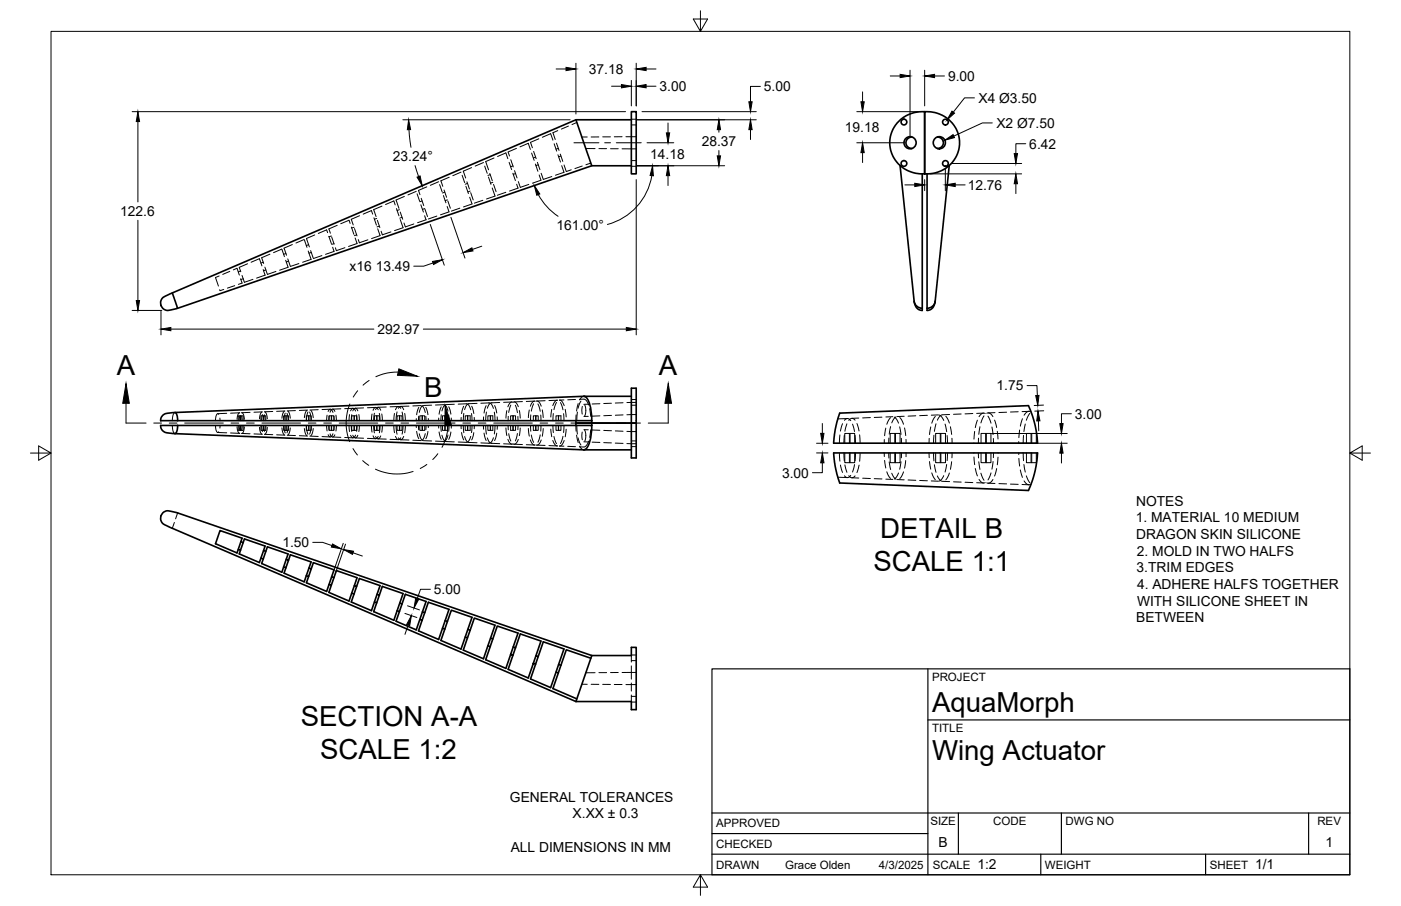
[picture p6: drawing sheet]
<svg xmlns="http://www.w3.org/2000/svg" width="432mm" height="279mm" viewBox="0 0 432 279" stroke-linecap="round" stroke-linejoin="round" font-family="sans-serif">
<!-- layer: Visible -->
<g fill="none" stroke="#000" stroke-width=".51">
<path d="M177.5 36.9l-124.4 53.4M194.6 34.4h1.5v19.2h-1.5zM194.6 36.9h-17.1l4.9 14.2h12.2M276.5 37.9a10.5 10.5 0 0 1 8.5-3.5v19.2a9.6 9.6 0 0 1-9.6-5 9.6 9.6 0 0 1 1.1-10.7zM285 34.4a9.6 9.6 0 0 1 10.1 6.3 9.6 9.6 0 0 1-3.8 11.3l-3.2 1.3-3.1 .3zM182.4 51.1l-127.7 44M277.4 51.1l4.4 41.8a2.46 2.46 0 0 0 2.5 2.2M281.1 42.2a1.78 1.78 0 0 0-1.9 1.8 1.78 1.78 0 0 0 1.9 1.8M284.2 53.6v41.5M285.7 53.6v41.5M288.9 42.2a1.78 1.78 0 0 1 1.9 1.8 1.78 1.78 0 0 1-1.9 1.8M292.6 51.1l-4.4 41.8a2.46 2.46 0 0 1-2.5 2.2"/>
<path d="M50.1 91.9l3-1.6 1.6 4.8-1.8 .4a2.35 2.35 0 0 1-2.5-.2 2.35 2.35 0 0 1-.8-2.4zM281.7 92.9a2.94 2.94 0 0 0 2.5 2.8v-.6M288.2 92.9a2.94 2.94 0 0 1-2.5 2.8v-.6M194.6 119.7h1.5v10.8h-1.5zM53.9 127.2l-.7 .1a3.4 3.4 0 0 0-3.4 1.2l-.3 1.2h132.9M53.9 127.2l.6 .7 .3 1.8M54.8 131.2l-.3 1.8-.6 .7M177.5 131.2v-.7h4.9v.7M177.5 129.7v.8h4.9v-.8M179.9 122.2l-126 5M179.9 122.2h.2a3.3 3.3 0 0 1 1.8 2.9l.5 4.6M179.9 138.7h14.7"/>
<path d="M179.9 122.2h14.7M182.4 131.2h-132.7a1.92 1.92 0 0 0 2.1 2.3l128.1 5.2M182.4 130.5h12.2M182.4 131.2a11.1 11.1 0 0 1-1.8 7.2l-.7 .3M194.6 130.5h1.5v10.7h-1.5zM256.9 139.7h62.9a31.4 31.4 0 0 1-2.8 11.6l-58.2-2.4-1.4-5.1zM258.8 127.4l58.2-2.3 .8 1.9a31 31 0 0 1 2 9.7h-62.9l.5-4.2zM67.8 163.6l6.8 2.4-1.6 4.5-6.6-2.8zM74.2 167.1l.8 .2-.9 2.4-.7-.3M75 167.3l.3-1.1 6.4 2.2-1.8 5.1-6.2-2.7 .4-1.1M81.2 169.8l.7 .2-.8 2.4-.7-.3M81.9 170l.5-1.4 6.4 2.2-1.9 5.7-6.3-2.7 .5-1.4"/>
<path d="M88.2 172.5l.7 .2-.8 2.4-.7-.3M88.9 172.7l.6-1.6 6.4 2.2-2.1 6.1-6.3-2.6 .6-1.7M95.2 175.2l.7 .2-.8 2.4-.7-.3M95.9 175.4l.7-1.9 6.4 2.2-2.3 6.7-6.3-2.7 .7-1.9M102.2 177.9l.7 .2-.8 2.4-.7-.2M102.9 178.1l.8-2.1 6.3 2.2-2.4 7.2-6.2-2.7 .7-2.2M109.2 180.6l.7 .2-.8 2.4-.7-.3M109.9 180.8l.9-2.4 6.3 2.2-2.6 7.7-6.2-2.6 .8-2.5M116.2 183.3l.7 .2-.8 2.4-.7-.2M116.9 183.5l.9-2.7 6.4 2.2-2.8 8.3-6.2-2.7 .9-2.7M123.2 186l.7 .2-.8 2.4-.7-.2M123.9 186.2l1-2.9 6.4 2.2-3 8.7-6.2-2.6 1-3"/>
<path d="M130.2 188.7l.7 .2-.8 2.4-.7-.2M130.9 188.9l1.1-3.2 6.4 2.2-3.2 9.3-6.2-2.7 1.1-3.2M136.4 193.8l.7 .2M137.2 191.4l.7 .2M139.1 188.2l6.4 2.2-3.4 9.8-6.2-2.7zM143.4 196.5l.7 .2M144.2 194.1l.7 .3M146.2 190.6l6.4 2.2-3.6 10.4-6.2-2.7zM150.4 199.2l.7 .2M151.2 196.8l.7 .2M158.2 199.5l1.5-4.3-6.4-2.1-3.6 10.4 6.2 2.6 1.5-4.2 .7 .2 .8-2.4-.7-.2-.8 2.4M158.9 199.7l1.5-4.2 6.3 2.2-1.5 4.5"/>
<path d="M158.1 202.1l-1.5 4.3 6.2 2.7 1.6-4.5 .7 .2 .8-2.3-.7-.3-.8 2.4M165.1 204.8l-1.6 4.6 6.2 2.6 1.7-4.7M165.9 202.5l1.5-4.6 6.4 2.2-1.6 4.8M172.9 205.1l-.7-.2-.8 2.4 .7 .2M182.1 203l-7.6-2.6-1.6 4.7-2.5 7.2 7.4 3.2M182.4 202.2h12.2v-2.6h1.5v19.2h-1.5v-2.5h-17.1M182.4 202.2l-127.7-44-1.8-.5a2.35 2.35 0 0 0-2.5 .3 2.35 2.35 0 0 0-.8 2.4l.1 .3a2.47 2.47 0 0 0 1.7 1.4l126.1 54.2M182.4 202.2l-4.9 14.1"/>
<circle cx="278.6" cy="37.6" r=".88"/>
<circle cx="291.4" cy="37.6" r=".88"/>
<circle cx="278.6" cy="50.4" r=".88"/>
<circle cx="280.5" cy="44" r="1.87"/>
<circle cx="289.5" cy="44" r="1.87"/>
<circle cx="291.4" cy="50.4" r=".88"/>
</g>
<!-- layer: Hidden -->
<g fill="none" stroke="#000" stroke-width=".31">
<path d="M175.2 38.9l-2.2 .9M177.8 37.8l-1.5 .6M194.6 38.5h1.5M194.6 36.8h1.5M128.3 59l-2.6 1.1M128.5 59.8l.8 2.2M131.6 57.6l-2.6 1.1 .4 1.3M135.2 56l-2.6 1.2M135.5 56.9l.8 2.3M136.9 58.6l.7 2.2M137.1 59.3l-.7 .2M138.5 54.7l-2.6 1.1 .6 1.7"/>
<path d="M142.1 53.1l-2.5 1.1M142.4 54.1l.8 2.2M143.6 57.4l.8 2.3M143.9 56l.8 2.3M144.1 56.6l-.7 .2M144.9 58.9l-.7 .3M145.1 59.4l.7 2.3M145.4 51.7l-2.6 1.1 .7 2.1M149 50.1l-2.5 1.1M149.4 51.2l.8 2.3M150.5 54.6l.8 2.3M151 53.5l.7 2.2"/>
<path d="M151.1 53.9l-.7 .2M151.7 58l.9 2.5-2.7 .9M151.9 56.2l-.7 .3M152.1 56.9l.8 2.2M152.3 48.7l-2.6 1.1 .9 2.6M153.4 48.3l2.5-1.1 .6 1.7M155.9 59.3l-2.6 .9M156.9 50.1l.8 2.2M157.4 49.3l.8 2.2M158.1 53.4l.8 2.3M158.1 51.2l-.7 .2M158.6 52.6l.8 2.3"/>
<path d="M158.9 53.5l-.7 .3M159.2 45.8l-2.6 1.1 .4 1.2M159.2 56.8l.5 1.2-2.7 .9M159.7 56l.7 1.8 2.6-.9M160.3 45.3l2.5-1.1 .7 1.9M163.9 47.2l.7 2.2M164.5 46.7l.7 2.2M165 50.6l.8 2.2M165.1 48.5l-.7 .2M165.6 50.1l.8 2.2M165.9 50.8l-.7 .3M166.1 42.8l-2.6 1.1 .6 1.7"/>
<path d="M166.2 54l.5 1.6-2.6 .9M166.8 53.4l.6 1.9 2.7-.9M167.2 42.3l2.5-1.1 .7 2M170.8 44.3l.8 2.3M171.5 44.1l.8 2.3M171.9 40.3l-1.5 .6 .7 2.1M172 47.7l.7 2.3M172.1 45.8l-.7 .2M172.7 47.5l.8 2.3M172.9 48.1l-.7 .3M173.1 51.1l.7 2-2.6 .9M173.8 50.9l.7 2 1.6-.5"/>
<path d="M179.3 42.2h1.7M179.5 51.2l-2.3 .8M180.6 45.8h2.8M182.1 50.3l-1.5 .5M184.6 42.2h-2.4M184.6 45.8h2.4M185.8 42.2h2.4M188.2 45.9h2.3M191.7 45.9h4.4M191.7 42.2h-2.4M192.9 42.2h3.2M194.6 51.3h1.5"/>
<path d="M194.6 49.5h1.5M83.2 78.4l-2.6 1.1 .7 1.8M86.9 76.8l-2.6 1.1M86.9 76.9l.8 2.2M88.1 78.2l-.7 .2M88.7 79.8l.8 2.3M90.1 75.4l-2.6 1.1 .8 2.2M93.8 73.9l-2.6 1.1M93.8 74l.8 2.3M95 77.4l.9 2.6-2.6 .9M95.1 75.5l-.7 .2M95.7 77.3l.8 2.2"/>
<path d="M95.9 77.9l-.7 .2M97 72.5l-2.6 1.1 1 2.6M99.2 78.8l-2.6 .9M101 71.8l-.3-.9-2.6 1.1M101.3 72.9l.8 2.2M102.1 72.8l-.7 .2M102.2 73l.8 2.3M102.5 76.2l.5 1.3-2.7 .9M102.9 75.1l-.7 .3M103.9 69.5l-2.5 1.1 .4 1.3M106.3 76.4l-2.6 .9-.3-.9M107.9 68.9l-.3-1-2.6 1.1"/>
<path d="M108.3 70l.8 2.3M109.1 70.1l-.7 .2M109.3 70.5l.7 2.2M109.5 73.4l.5 1.7-2.6 .9M109.9 72.4l-.7 .3M110.4 73.9l.4 1 2.6-.9M110.8 66.5l-2.5 1.1 .6 1.8M111.9 66l2.6-1.1 .4 1.1M115.3 67.2l.7 2.2M116.1 67.4l-.7 .2M116.3 67.9l.8 2.3M116.4 70.5l.7 2.2-2.6 .9"/>
<path d="M116.9 69.7l-.7 .3M117.5 71.3l.3 1.1 2.7-.9M117.7 63.6l-2.5 1 .7 2.2M118.8 63.1l2.6-1.1 .4 1.2M122.2 64.3l.8 2.3M123.1 64.7l-.7 .2M123.4 65.4l.7 2.2M123.4 67.7l.8 2.5-2.6 .9M123.9 67l-.7 .3M124.5 68.8l.4 1.2 2.7-.9M124.6 60.6l-2.5 1.1 .9 2.6M129.7 63.2l.8 2.2"/>
<path d="M129.8 61.2l.8 2.2M130.1 62l-.7 .2M130.9 66.5l.4 1.3-2.6 .9M130.9 64.3l-.7 .3M131 64.5l.8 2.3M134.6 66.6l-2.6 .9M136.7 60.3l.7 2.2M137.8 63.7l.6 1.6-2.6 1M137.9 61.6l-.7 .3M138 62l.8 2.2M141.7 64.2l-2.6 .9M144.8 60.8l.7 2.1-2.6 .9"/>
<path d="M148.8 61.8l-2.6 .9M67.5 85.1l-1.1 .5 .9 2.6M69 89.3l-1.2 .3-.1-.3M70.8 83.7l-2.2 .9M71.9 83.2l1.1-.5 .8 2.1M72.3 88.1l-2.2 .8M74.1 83.6l-.7 .2M74.2 86l.4 1.3-1.1 .4M74.6 84.9l.7 2.2 2.7-1M75 86l-.8 .2M76.3 81.3l-2.6 1.1 .5 1.4M77.4 80.9l2.6-1.1 .7 2.2"/>
<path d="M81.1 83.1l.6 1.8-2.6 .9M81.1 80.9l-.7 .2M81.6 82.4l.8 2.2 2.6-.9M81.9 83.2l-.7 .3M88.1 80.3l.7 2.1-2.6 .9M88.9 80.5l-.7 .3M92.1 81.3l-2.6 .9M53.1 131.2a2.74 2.74 0 0 0 .8 2.5M53.9 133.7h.1M53.9 127.2h.1M53.9 127.2a2.39 2.39 0 0 0-.8 2.5M66.4 131.2l.4 1.9 .3 .3 .3-.2"/>
<path d="M67.1 133.4l2.8 .1M67.4 127.8l-.3-.2-.3 .2-.4 1.9M67.8 128.9v.8M67.8 131.2v.8M69.9 127.5l-2.8 .1M71.1 133.5l2.7 .1M73.1 131.6l.2 1.4 .3 .5 .3 .1M73.4 131.2v1.5h.8v-1.5M73.4 129.7v-1.5h.8v1.5M73.7 131.2l.2 1.5M73.8 127.3l-2.7 .1M73.9 128.3l-.2 1.4"/>
<path d="M73.9 127.3l-.3 .1-.3 .5-.2 1.4M74.1 128.2v1.5M74.1 131.2v1.5M74.2 128.2h.8v1.5M74.5 127.3l.6 .6 .2 1.4M74.5 128.3l.1 1.4M74.5 133.7l2.6 .1M74.6 131.2l-.1 1.4M75 131.2v1.5h-.8M75.3 131.6l-.2 1.4-.6 .6M77.1 127.2l-2.6 .1M78.3 133.8l2.5 .1"/>
<path d="M80 131.8l.3 1.5 .5 .6M80.4 131.2v1.5h.8v-1.5M80.4 129.7v-1.5h.8v1.5M80.6 131.2l.3 1.9M80.8 127l-.5 .6-.3 1.6M80.8 127l-2.5 .1M80.9 127.8l-.3 1.9M81.1 128.2v1.5M81.1 131.2v1.5M81.2 128.2h.7v1.5M81.5 127.9l.2 1.8M81.5 133.9l2.6 .1"/>
<path d="M81.6 127l.5 .5 .3 1.6M81.7 131.2l-.2 1.9M81.9 131.2v1.5h-.7M82.4 131.8l-.3 1.6-.5 .5M84.1 126.9l-2.6 .1M85.3 134.1l2.5 .1M86.9 132l.3 1.5 .5 .7M87.4 131.2v1.5h.8v-1.5M87.4 129.7v-1.5h.8v1.5M87.5 131.2l.4 2.3M87.7 126.8l-.5 .7-.3 1.5M87.8 126.7l-2.5 .2"/>
<path d="M87.9 127.4l-.4 2.3M88.1 128.2v1.5M88.1 131.2v1.5M88.2 128.2h.7v1.5M88.5 127.5l.3 2.2M88.5 134.2l2.6 .1M88.7 126.8l.5 .6 .3 1.6M88.8 131.2l-.3 2.3M88.9 131.2v1.5h-.7M89.5 132l-.3 1.5-.5 .7M91.1 126.6l-2.6 .1M92.3 134.4l2.5 .1"/>
<path d="M93.8 132.1l.3 1.5 .5 .8M94.4 131.2v1.5h.8v-1.5M94.4 129.7v-1.5h.8v1.5M94.4 131.2l.5 2.7M94.6 126.6l-.5 .8-.3 1.4M94.8 126.5l-2.5 .1M94.9 127l-.5 2.7M95.1 128.2v1.5M95.1 131.2v1.5M95.2 128.2h.7v1.5M95.4 127.1l.5 2.6M95.5 134.5l2.6 .1"/>
<path d="M95.8 126.6l.5 .7 .2 1.5M95.9 131.2l-.5 2.7M95.9 131.2v1.5h-.7M96.5 132.1l-.2 1.5-.5 .8M98.1 126.3l-2.6 .1M99.3 134.6l2.5 .1M100.7 131.2l.1 1.7M100.8 128l-.1 1.7M101.1 126.9l.4-.6 .4-.1 .7 1M101.5 128.3l-.1 1.4v-1.5h.8v1.5M101.7 133.8l.7 1 .5-.2 .3-.5M101.8 126.2l-2.5 .1"/>
<path d="M102.1 128.2v1.5M102.1 131.2v1.5M102.2 131.2v1.5h-.8v-1.5l.1 1.4M102.2 128.2h.7l.1 1.5-.1-1.3M102.5 134.8l2.6 .1M102.6 133.8l-.7 .9-.4-.1-.4-.6M102.9 132.6l.1-1.4-.1 1.5h-.7M103.2 126.9l-.3-.5-.5-.2-.7 .9M103.5 128l.2 1.7M103.7 131.2l-.2 1.7M105.1 126.1l-2.6 .1M106.2 134.9l2.6 .1"/>
<path d="M107.6 131.2l.1 1.9M107.7 127.9l-.1 1.8M108.1 126.7l.4-.7 .4-.1 .7 .9M108.3 131.2l.1 1.9M108.4 131.2v1.5h.8v-1.5M108.4 129.7v-1.5h.8v1.5M108.4 127.9l-.1 1.8M108.7 134.2l.7 .8 .5-.1 .4-.7M108.8 125.9l-2.6 .1M109.1 128.2v1.5M109.1 131.2v1.5M109.2 128.2h.7v1.5"/>
<path d="M109.5 135l2.6 .1M109.6 134.2l-.7 .8-.4-.1-.4-.7M109.9 127.9l.1 1.8M109.9 131.2v1.5h-.7M110 131.2l-.1 1.8M110.3 126.7l-.4-.7-.5-.1-.7 .8M110.6 127.8l.2 1.9M110.8 131.2l-.2 1.9M112.1 125.8l-2.6 .1M113.2 135.2l2.6 .1M114.5 131.2l.2 2.1M114.7 127.7l-.2 2"/>
<path d="M115 134.4l.7 .9 .5-.2 .4-.5M115.2 131.2l.2 2.3M115.4 131.2v1.5h.8v-1.5M115.4 127.4l-.2 2.3M115.4 129.7v-1.5h.8v1.5M115.8 126.3l.7-.7 .5 .3 .3 .6M115.8 125.6l-2.6 .2M116.1 128.2v1.5M116.1 131.2v1.5M116.2 128.2h.7v1.5M116.5 135.3l2.5 .1M116.6 126.4l-.4-.6-.5-.2-.7 .9"/>
<path d="M116.9 131.2v1.5h-.7M116.9 127.5l.2 2.2M117.1 131.2l-.2 2.3M117.3 134.4l-.3 .6-.5 .3-.7-.7M117.7 127.7l.1 2M117.8 131.2l-.1 2.1M119 125.5l-2.5 .1M120.2 135.5l2.6 .1M121.4 131.2l.2 2.2M121.6 127.5l-.2 2.2M121.9 134.6l.8 1 .5-.2 .3-.4M122.1 131.2l.3 2.7"/>
<path d="M122.4 131.2v1.5h.8v-1.5M122.4 127l-.3 2.7M122.4 129.7v-1.5h.8v1.5M122.8 125.9l.3-.4 .5-.2 .8 1M122.8 125.4l-2.6 .1M123.1 128.2v1.5M123.1 131.2v1.5M123.2 128.2h.7v1.5M123.5 135.6l2.5 .1M123.5 125.9l-.3-.4-.5-.1-.8 1M123.9 131.2v1.5h-.7M123.9 127.1l.3 2.6"/>
<path d="M124.2 131.2l-.3 2.7M124.4 134.6l-.8 1-.5-.1-.3-.5M124.7 127.5l.2 2.2M124.9 131.2l-.2 2.3M126 125.2l-2.5 .1M127.2 135.8l2.6 .1M128.3 131.2v.6M128.3 129.1v.6M128.4 133l.7 2.3M129 131.2l.1 1.4M129.1 128.4l-.1 1.3M129.1 125.6l-.7 2.3"/>
<path d="M129.2 133.8l.5 1.4 .6 .6M129.4 131.2v1.5h.8v-1.5M129.4 129.7v-1.5h.8v1.5M129.8 125.1l-2.6 .1M130 125.1l.6 .8 .5 1.3M130.1 128.2v1.5M130.1 131.2v1.5M130.2 128.2h.7v1.5M130.3 125.1l-.6 .7-.5 1.4M130.5 135.9l2.5 .1M130.9 131.2v1.5h-.7M131.1 133.7l-.5 1.4-.6 .7"/>
<path d="M131.2 125.6l.7 2.3M131.3 128.4v1.3M131.3 131.2v1.3M131.9 133.1l-.7 2.2M132 129.1v.6M132 131.2v.7M133 124.9l-2.5 .2M134.2 136l2.6 .1M135.2 131.2v.8M135.2 128.9v.8M135.3 133.2l.7 2.3M135.9 131.2l.1 1.8"/>
<path d="M136 127.9l-.1 1.8M136 125.5l-.7 2.2M136.2 134.2l.5 1.3 .7 .6M136.4 131.2v1.5h.8v-1.5M136.4 129.7v-1.5h.8v1.5M136.8 124.8l-2.6 .1M136.9 124.8l.7 .7 .5 1.3M137.1 128.2v1.5M137.1 131.2v1.5M137.2 128.2h.7v1.5M137.4 124.8l-.7 .6-.5 1.3M137.5 136.2l2.5 .1"/>
<path d="M137.9 131.2v1.5h-.7M138.1 134.2l-.5 1.2-.7 .7M138.3 128l.1 1.7M138.3 125.4l.7 2.3M138.4 131.2l-.1 1.8M139 133.2l-.7 2.3M139.1 128.9v.8M139.1 131.2v.8M140 124.7l-2.5 .1M141.2 124.6l2.8-.1 .6 .7 .5 1.2M142.1 131.2v1M142.1 128.7v1"/>
<path d="M142.3 133.4l.6 2.3M142.8 131.2l.2 2.3M142.9 125.3l-.6 2.3M143 127.5l-.2 2.2M143.2 134.6l.5 1.3 .8 .5M143.4 131.2v1.5h.8v-1.5M143.4 129.7v-1.5h.8v1.5M144.1 128.2v1.5M144.1 131.2v1.5M144.2 128.2h.7v1.5M144.5 136.4l2.5 .1M144.5 124.5l-.8 .6-.5 1.2"/>
<path d="M144.9 131.2v1.5h-.7M145.1 134.6l-.5 1.1-.6 .7-2.8-.1M145.3 127.5l.2 2.2M145.4 125.3l.6 2.2M145.5 131.2l-.2 2.2M146 133.4l-.6 2.3M146.2 128.7v1M146.2 131.2v1M147 124.4l-2.5 .1M148.2 136.6l2.6 .1M149 131.2l.1 1.2M149.1 128.6l-.1 1.1"/>
<path d="M149.2 133.6l.6 2.2M149.7 131.2l.2 2.7M149.8 125.1l-.6 2.3M149.9 127.1l-.2 2.6M150.2 135l.7 1.4 .7 .3M150.4 131.2v1.5h.8v-1.5M150.4 129.7v-1.5h.8v1.5M150.6 124.3l.8 .3 .7 1.3M150.8 124.2l-2.6 .2M151.1 128.2v1.5M151.1 131.2v1.5M151.2 128.2h.7v1.5"/>
<path d="M151.5 136.7l2.5 .1M151.6 124.2l-.7 .3-.7 1.4M151.9 131.2v1.5h-.7M152.1 135l-.7 1.3-.8 .4M152.4 127.1l.2 2.6M152.4 125.1l.7 2.3M152.6 131.2l-.2 2.6M153.1 133.6l-.7 2.3M153.2 128.5l.1 1.2M153.3 131.2l-.1 1.2M154 124.1l-2.5 .1M155.2 136.9l2.6 .1"/>
<path d="M155.9 132l.3 2.3M156.2 126.6l-.3 2.4M156.5 135.5l.8 1.3 .8 .1M156.6 131.2l.1 1.3M156.7 128.4l-.1 1.3M156.8 133.7l.6 2.3M157.4 131.2v1.5h.8M157.4 124.9l-.6 2.3M157.8 124l-2.6 .1M158.1 128.2v1.5M158.1 131.2v1.5M158.1 124.1h-.8l-.8 1.4"/>
<path d="M158.2 131.2v1.5h.7v-1.5M158.2 124l.8 .2 .7 1.2M158.2 129.7v-1.5h.7v1.5M158.2 128.2h-.8v1.5M158.5 137l2.5 .1M158.8 125l.7 2.3M159.5 133.7l-.7 2.3M159.6 128.4l.1 1.3M159.7 131.2l-.1 1.3M159.7 135.5l-.7 1.3-.8 .1M160.1 126.6l.2 2.3M160.3 132l-.2 2.3"/>
<path d="M161 123.8l-2.5 .2M162.2 137.1l2.6 .1M162.8 132.1l.3 2.4M163.1 126.4l-.3 2.4M163.4 135.7l.7 1.1 .9 .4M163.5 131.2l.1 1.8M163.6 128l-.1 1.7M163.8 134.2l.7 2.2M164.4 131.2v1.5h.8M164.5 124.5l-.7 2.3M164.8 123.7l-2.6 .1M165 123.7l-.9 .4-.7 1.2"/>
<path d="M165.1 128.2v1.5M165.1 131.2v1.5M165.2 131.2v1.5h.7v-1.5M165.2 129.7v-1.5h.7v1.5M165.2 128.2h-.8v1.5M165.3 123.7h.5l.4 .4 .6 1.2M165.5 137.3l2.5 .1M165.8 124.6l.7 2.2M166.5 134.1l-.7 2.3M166.7 128v1.7M166.7 131.2v1.7M166.8 135.7l-.6 1.1-.4 .4h-.5"/>
<path d="M167.1 126.4l.3 2.4M167.4 132.2l-.3 2.3M168 123.6l-2.5 .1M169.2 137.4l2.5 .1M169.8 132.3l.3 2.4M170.1 126.3l-.3 2.3M170.4 135.8l.6 1.3 .9 .4M170.4 131.2l.1 2.2M170.5 127.5l-.1 2.2M170.7 134.6l.8 2.2M171.4 131.2v1.5h.8M171.5 124.1l-.8 2.2"/>
<path d="M171.7 123.4l-2.5 .1M171.9 123.4l-.9 .5-.6 1.2M172.1 128.2v1.5M172.1 131.2v1.5M172.2 131.2v1.5h.7v-1.5M172.2 129.7v-1.5h.7v1.5M172.2 128.2h-.8v1.5M172.4 123.4l.9 .5 .6 1.2M172.7 124.1l.8 2.3M173.5 134.6l-.8 2.2M173.7 127.6l.1 2.1M173.8 123.3l-1.4 .1"/>
<path d="M173.8 131.2l-.1 2.2M173.9 135.8l-.6 1.3-.9 .4 1.4 .1M174.2 126.2l.3 2.4M174.5 132.4l-.3 2.3M175 137.6l2.4 .2M177.4 123.2l-2.4 .1M177.5 131.2l.1 1.8M177.6 128l-.1 1.7M177.7 134.2l.5 2.3M177.8 131.2l.2 2.7M178 127.1l-.2 2.6M178.2 135l.8 2.2"/>
<path d="M178.2 124.5l-.5 2.3M178.6 137.8l1.3 .1M178.6 137.6l.6 .7 .7 .4M179 123.7l-.8 2.2M179.5 133.2v2.4M179.5 125.3v2.4M179.9 122.2l-.7 .4-.6 .7M179.9 123.1h-1.3M179.9 136.2l1.4 .1M180 132.5h1.3M180 123.1l.9 .6 .5 1.2M180.1 132.6l.5 1.5-.4 1.9"/>
<path d="M180.2 124.9l.4 2-.5 1.4M181.3 128.4h-1.3M181.3 124.7h-1.4M181.4 136l-.5 1.2-.9 .6M181.7 126l.4 2.4M182.1 132.5l-.4 2.4M182.1 129.6v.1M182.1 131.2v.2M182.5 136.4h2.4M182.5 132.6l2.4 .1M184.9 128.2l-2.4 .1M184.9 124.5l-2.4 .1"/>
<path d="M186.1 132.7l2.4 .1M186.1 136.5l2.3 .1M188.4 124.4h-2.3M188.5 128.1l-2.4 .1M189.6 136.7h2.4M189.7 132.9l2.3 .1M192 128l-2.3 .1M192 124.2l-2.4 .1M193.2 133l2.9 .1M193.2 136.8h2.9M194.6 136h1.5M194.6 137.7h1.5"/>
<path d="M194.6 125h1.5M194.6 123.2h1.5M196.1 127.8l-2.9 .1M196.1 124.1h-2.9M258.7 139.8l.2 2.4M258.9 134.1l-.2 2.4M259.7 130.7l-.7 2.2M260.1 139.7l.1 2.5M260.2 134.2l-.1 2.5M260.3 129.6l.6-.5h.4l.9 .6M260.4 139.7v3h1.6v-3M260.4 136.7v-3h1.6v3"/>
<path d="M261 130.7l-.6 2.3M261.2 129.1l-3 .1M261.8 133.7v3M261.8 139.7v3M262 133.7h1.4v3M262.8 130.8l.6 2.3M263.4 139.7v3h-1.4M263.5 129.6l-.5-.5-.5-.1-.9 .6M263.5 134.3l.2 2.4M263.7 139.7l-.2 2.4M264.1 130.6l.7 2.3M264.7 128.9l-2.1 .1"/>
<path d="M264.9 134.1l.2 2.4M265.1 139.9l-.2 2.4M268.3 128.8l-2.4 .1M271.8 128.7h-2.3M272.5 139.7l.1 1.1M272.6 135.6l-.1 1.1M273 132l-.4 2.4M273.9 139.7l.1 1.6M274 135.1l-.1 1.6M274.4 139.7v3h1.6v-3M274.4 136.7v-3h1.6v3M274.5 128.8l-1.2 2.1"/>
<path d="M274.5 131.6l-.4 2.3M275.1 128.5l-2.1 .1M275.6 128.6l.7 .7 .6 1.2M275.8 133.7v3M275.8 139.7v3M276 133.7h1.4v3M276.2 128.5l-.8 .8-.6 1.1M277.3 131.6l.4 2.4M277.3 128.8l1.2 2M277.4 139.7v3h-1.4M277.8 135.2l.1 1.5M277.9 139.7l-.1 1.5"/>
<path d="M278.7 128.4l-2.1 .1M278.8 132l.3 2.3M279.2 135.5l.1 1.2M279.3 139.7l-.1 1.1M282.3 128.2l-2.4 .1M285.8 128.1l-2.4 .1M286.3 139.7l.1 1.5M286.4 135.2l-.1 1.5M286.9 131.7l-.4 2.3M287.7 139.7l.1 2.4M287.8 134.2l-.1 2.5M288.3 128.4l-1.1 2.1"/>
<path d="M288.4 139.7v3h1.6v-3M288.4 136.7v-3h1.6v3M288.5 130.7l-.5 2.3M289.1 128h-2.1M289.3 128l.8 .5 .8 1.2M289.8 133.7v3M289.8 139.7v3M290 133.7h1.4v3M290.5 127.9l-.8 .4-.8 1.3M291.3 130.8l.5 2.3M291.4 139.7v3h-1.4M291.5 128.4l1.1 2.1"/>
<path d="M291.9 134.3l.1 2.4M292 139.7l-.1 2.3M292.7 127.8l-2.1 .1M292.9 131.6l.4 2.4M293.4 135.1v1.6M293.4 139.7v1.5M296.2 127.7l-2.3 .1M299.8 127.5l-2.4 .1M300.2 136.6v.1M300.2 139.7h.1M300.4 133.1l-.2 2.3M301.2 129.6l-.6 2.3"/>
<path d="M301.5 139.7l.1 1.5M301.6 135.1l-.1 1.6M302 131.6l-.3 2.3M302.4 139.7v3h1.6v-3M302.4 136.7v-3h1.6v3M303.1 127.4l-2.1 .1M303.3 128.2l-1 2.2M303.7 127.5h-1l-.9 1M303.8 133.7v3M303.8 139.7v3M304 133.7h1.4v3M304.1 127.4h.9l1 1.1"/>
<path d="M304.5 128.3l.9 2.2M305.4 139.7v3h-1.4M305.7 131.7l.4 2.3M306.2 135.2v1.5M306.2 139.7v1.4M306.5 129.5l.7 2.3M306.7 127.3h-2.2M307.4 133l.2 2.4M307.6 136.6v.1M307.6 139.7v.1M310.2 127.1l-2.3 .1M313.8 127l-2.4 .1"/>
<path d="M314 139.7v.5M314 136.2v.5M314.3 132.6l-.3 2.4M315.1 129.1l-.6 2.3M315.4 139.7v2.4M315.4 134.3v2.4M316 130.8l-.4 2.3M316.4 139.7v3h1.6v-3M316.4 136.7v-3h1.6v3M317.1 126.9h-2.1M317.4 127.5l-1.1 2.1M317.8 127l-1-.1-1.2 1.2"/>
<path d="M317.8 133.7v3M317.8 139.7v3M318 133.7h1.4v3M319.4 139.7v3h-1.4M54.7 158.2l-.6 1.8M258.2 147.2l3 .1M259 143.4l.7 2.3M260.4 143.4l.6 2.2M261.6 146.7l.9 .6 .5-.1 .5-.4M262.2 146.6l-.9 .7-.4-.1-.6-.5M262.6 147.3l2.1 .1M263.4 143.3l-.6 2.3"/>
<path d="M264.8 143.4l-.7 2.3M265.9 147.5l2.4 .1M269.5 147.6l2.3 .1M272.6 142l.4 2.3M273 147.8h2.1M273.3 145.5l1.2 2.1M274.1 142.5l.4 2.3M274.8 145.9l.6 1.1 .8 .8M276.6 147.9l2.1 .1M276.9 145.9l-.6 1.2-.7 .6M277.7 142.4l-.4 2.3M278.5 145.5l-1.2 2.1"/>
<path d="M279.1 142l-.3 2.4M279.9 148l2.4 .1M283.4 148.2l2.4 .1M286.5 142.3l.4 2.4M287 148.3l2.1 .1M287.2 145.8l1.1 2.1M288 143.3l.5 2.3M288.9 146.8l.8 1.2 .8 .4M290.6 148.4l2.1 .1M290.9 146.7l-.8 1.2-.8 .5M291.8 143.2l-.5 2.4M292.6 145.9l-1.1 2.1"/>
<path d="M293.3 142.4l-.4 2.3M293.9 148.6l2.3 .1M297.4 148.7l2.4 .1M300.2 140.9l.2 2.4M300.6 144.5l.6 2.3M301 148.9h2.1M301.7 142.4l.3 2.4M301.8 147.8l.9 1h1M302.3 145.9l1 2.2M304.5 149l2.2 .1M305.4 145.8l-.9 2.2M306 147.9l-1 1h-.9"/>
<path d="M306.1 142.3l-.4 2.4M307.2 144.5l-.7 2.3M307.6 141l-.2 2.3M307.9 149.1l2.3 .1M311.4 149.3l2.4 .1M314 141.4l.3 2.3M314.5 144.9l.6 2.3M315 149.4l2.1 .1M315.6 143.3l.4 2.3M315.6 148.3l1.2 1.1 1-.1M316.3 146.7l1.1 2.2M53.7 161.1l-.6 1.8"/>
<path d="M179.3 211h1.7M182.2 211l2.4 .1M183.4 207.5h-2.8M184.6 207.4h2.4M185.8 211.1h2.4M189.3 211.1h2.4M190.5 207.4h-2.3M192.9 211.1h3.2M194.6 202.2v2M194.6 205.4v2M194.6 211.1v2M194.6 214.3v2"/>
<path d="M194.6 207.4v2M194.6 210.6v.5M194.6 211.1h.1M194.6 216.5h1.5M194.6 214.8h1.5M194.6 203.7h1.5M194.6 202h1.5M194.6 207.4h1.5M194.6 207.4h-2.9"/>
</g>
<!-- layer: Border -->
<path d="M15.7 9.7h400.3v260.1h-400.3zM215.9 3.3v6.4l-2.2-3.8h4.4l-2.2 3.8M9.4 139.7h6.3l-3.8-2.2v4.4l3.8-2.2M416 139.7l3.8 2.2v-4.4l-3.8 2.2h6.4M215.9 269.8l2.2 3.8h-4.4l2.2-3.8v6.3" fill="none" stroke="#000" stroke-width=".31"/>
<!-- layer: Titleblock -->
<path d="M219.4 206.3h196.6v63.5h-196.6zM286 206.3v63.5M286 222h130M219.4 257.1h66.6M219.4 250.7h196.6M295.4 250.7v12.7M327.1 250.7v12.7M403.3 250.7v12.7M219.4 263.4h196.6M320.8 263.4v6.4M371.6 263.4v6.4" fill="none" stroke="#000" stroke-width=".36"/>
<!-- layer: Section Lines -->
<g fill="none" stroke="#000" stroke-width=".31">
<path d="M38.8 124.4v6.1h6.2M47.4 130.5h2.4M52.2 130.5h2.3M56.9 130.5h11.9M71.2 130.5h2.4M76 130.5h2.4M80.7 130.5h11.9M95 130.5h2.4M99.8 130.5h2.4M104.5 130.5h11.9M118.8 130.5h2.4M123.6 130.5h2.4"/>
<path d="M128.4 130.5h11.9M142.6 130.5h2.4M147.4 130.5h2.4M152.2 130.5h11.9M166.5 130.5h2.3M171.2 130.5h2.4M176 130.5h11.9M190.3 130.5h2.3M195 130.5h2.4M206 124.4v6.1h-6.2"/>
</g>
<path d="M38.8 118.3l1.1 6.1h-2.1zM206 118.3l1 6.1h-2.1z" fill="#000" stroke="#000" stroke-width=".31"/>
<!-- layer: FD_Dimensions -->
<g fill="none" stroke="#000" stroke-width=".31">
<path d="M177.5 19.5v15.7M196.1 19.5v13.2M40.7 34.4h152.1M42.5 37.5v24.8M124.2 36.9h51.5M126 40l.7 5.4M171.4 21.3h3.1M188.5 26.6h3M194.6 24.8v7.9M196.4 36.9h36.7M197.9 34.4h35.2M199.1 21.3h3.1"/>
<path d="M199.1 26.6h3.1M205.9 37.9v3.1M221.6 40v.8M231.3 40v3M234.4 26.6h-3.1v4.8M264.1 34.4h19.1M265.9 28.3v3.1M274.4 23.4h3M280.5 21.7v20.5M285 21.7v11M288 23.4h3.1M300.3 30.2h-3l-3.5 4.4"/>
<path d="M305.8 37.9h-3l-8.8 4.1M127.9 51.1l1.1 3.3M196.1 55.4v47.9M196.4 51.1h27M199.4 44h8.3M200.9 54.1a18.7 18.7 0 0 1-13.7 15.1M205.9 54.2v3M221.6 46.4v1.7M264.1 44h14.6M265.9 47.1v3M278.9 57h3M285 55.4v3.4"/>
<path d="M286.8 53.6h28.1M291.4 52.2v6.6M293.1 50.4h21.8M294.4 57h3.1M313.1 56.7v3M316.1 44.3h-3v3.1M42.5 67.9v24.8M132.6 69.2l4.3 12.6M139 67l4.3 12.6M148.5 75.9l-2.9 1M165.9 60a18.7 18.7 0 0 0 6.1 6.7M40.7 95.7h9.2"/>
<path d="M49.6 96v7.3M133.5 81.1l-2.9 1h-3.1M52.7 101.5h62.5M130.5 101.5h62.5M316.5 118.9h3.1l.1 3.1M251.7 136.7h3.5M251.7 139.7h3.5M253.4 130.6v3M305.6 136.7h23.3M305.6 133.7h23.3M320 129.8l.1 3M321.6 124.9l-2.9 .2"/>
<path d="M321.7 126.7l-2.8 .1M327.2 139.7v3.1M330.2 127.6h-3v3M253.4 142.7v3.1h-3M96.4 167.3h3l2.9 1M105.8 167.6l-3 8.6M106.5 167.8l-3 8.6M108.8 170.5l2.9 1M124.8 189.2l3.7 1.2M125.6 186.8l3.7 1.3M125.8 192.7l-1 2.9M132.7 181.7h-3.1l-1 2.9"/>
</g>
<g fill="#000" stroke="#000" stroke-width=".31">
<path d="M42.5 34.4l.5 3.1h-1zM174.5 20.8l3 .5-3 .5zM191.5 26.1l3.1 .5-3.1 .5zM196.1 21.3l3-.5v1zM196.1 26.6l3-.5v1zM221.6 36.9l.5 3.1h-1zM231.3 36.9l.5 3.1h-1zM230.8 31.4h1l-.5 3zM265.3 31.4h1.1l-.5 3zM277.4 22.9l3.1 .5-3.1 .5zM285 23.4l3-.5v1zM293.4 34.3l.8 .6-2.3 2.1z"/>
<path d="M125.9 36.9l.7 3.1h-1.1zM128.5 54.6l1-.3 .6 3zM201.1 51.1l.3 3.1-1-.1zM205.9 51.1l.5 3.1h-1zM205.4 41h1l-.5 3zM221.1 48.1h1l-.5 3zM265.9 44l.5 3.1h-1.1zM281.9 56.5l3.1 .5-3.1 .5zM291.2 43.2l2.6-1.7 .4 .9zM291.4 57l3-.5v1zM313.1 53.6l.5 3.1h-1zM312.6 47.4h1l-.5 3z"/>
<path d="M142.7 77.9l2.7-1.5 .4 1zM164.7 57.2l1.7 2.6-1 .4zM42 92.7h1l-.5 3zM133.3 80.6l3.1-.5-2.8 1.5zM49.6 101.5l3.1-.5v1zM193 101l3.1 .5-3.1 .5zM252.9 133.6h1.1l-.6 3.1zM319.2 122l1-.1-.4 3.1zM319.9 126.7l.6 3.1h-1zM327.2 136.7l.5 3h-1.1zM326.6 130.6h1.1l-.5 3.1zM253.4 139.7l.6 3h-1.1z"/>
<path d="M102.5 167.8l2.7 1.4-3-.5zM105.9 169.5l3.1 .5-.4 1zM126.8 189.9l-.5 3-1-.3zM128.1 184.4l1 .4-1.5 2.7z"/>
</g>
<!-- layer: Smart Centers -->
<path d="M176.9 44h7.7M186.4 44h1.8M189.9 44h7.7" fill="none" stroke="#000" stroke-width=".31"/>
<!-- layer: Detail Boundary -->
<path d="M113.8 117.3l-1.9 1.5M122.7 114.7l-3.4 .3-3.5 1.2M107.8 124.6a15.6 15.6 0 0 0 0 11.6M108.8 138.3l1.4 2M110.2 120.5l-1.3 1.9M134.9 139.9l-1.5 1.8M138.1 131.2l-.5 3.4-1.4 3.3M111.8 142l1.8 1.5M115.7 144.7a15.6 15.6 0 0 0 11.6 .7M131.6 143.2l-2.1 1.3" fill="none" stroke="#000" stroke-width=".31"/>
<path d="M122.9 113.7l5.8 2.3-6.2-.3zM137.2 125.2l1.9 5.8-2 .3z" fill="#000" stroke="#000" stroke-width=".31"/>
<g font-size="8.5">
<text x="36" y="115.7">A</text>
<text x="203.1" y="115.7">A</text>
<text x="130.7" y="122.5">B</text>
<text x="271.3" y="165.8">DETAIL B</text>
<text x="269.2" y="176.1">SCALE 1:1</text>
<text x="287.3" y="219.5">AquaMorph</text>
<text x="92.7" y="223.9">SECTION A-A</text>
<text x="98.7" y="234.1">SCALE 1:2</text>
<text x="287.3" y="234.5">Wing Actuator</text>
</g>
<g font-size="4.3">
<text x="181.5" y="22.8">37.18</text>
<text x="203.3" y="28.1">3.00</text>
<text x="235.5" y="28.1">5.00</text>
<text x="292.2" y="24.9">9.00</text>
<text x="301.6" y="31.7">X4 Ø3.50</text>
<text x="260.4" y="40.6">19.18</text>
<text x="307.1" y="39.4">X2 Ø7.50</text>
<text x="216.3" y="45.1">28.37</text>
<text x="317.2" y="45.8">6.42</text>
<text x="121.1" y="49.7">23.24°</text>
<text x="200.4" y="49.1">14.18</text>
<text x="298.3" y="58.5">12.76</text>
<text x="37" y="66.6">122.6</text>
<text x="171.5" y="71">161.00°</text>
<text x="107.8" y="83.6">x16 13.49</text>
<text x="116.4" y="103">292.97</text>
<text x="307.2" y="120.4">1.75</text>
<text x="331.3" y="129.1">3.00</text>
<text x="241" y="147.3">3.00</text>
<text x="350.2" y="156">NOTES</text>
<text x="350" y="161.1">1. MATERIAL 10 MEDIUM</text>
<text x="350.2" y="166.2">DRAGON SKIN SILICONE</text>
<text x="87" y="168.8">1.50</text>
<text x="350.4" y="171.3">2. MOLD IN TWO HALFS</text>
<text x="350.3" y="176.5">3.TRIM EDGES</text>
<text x="133.7" y="183.2">5.00</text>
<text x="350.4" y="181.6">4. ADHERE HALFS TOGETHER</text>
<text x="350.2" y="191.8">BETWEEN</text>
<text x="350.4" y="186.7">WITH SILICONE SHEET IN</text>
<text x="157.2" y="247.3">GENERAL TOLERANCES</text>
<text x="176.5" y="252.4">X.XX ± 0.3</text>
<text x="157.4" y="262.6">ALL DIMENSIONS IN MM</text>
<text x="289.3" y="261.2">B</text>
<text x="408.5" y="261.2">1</text>
<text x="301.2" y="268.1">1:2</text>
<text x="386.8" y="268.1">1/1</text>
</g>
<g font-size="3.5">
<text x="287.3" y="210.1">PROJECT</text>
<text x="287.3" y="225.8">TITLE</text>
<text x="220.7" y="255.2">APPROVED</text>
<text x="286.7" y="254.5">SIZE</text>
<text x="306.1" y="254.5">CODE</text>
<text x="328.4" y="254.5">DWG NO</text>
<text x="406" y="254.5">REV</text>
<text x="220.7" y="261.5">CHECKED</text>
<text x="220.7" y="267.9">DRAWN</text>
<text x="242" y="267.9">Grace Olden</text>
<text x="270.9" y="267.9">4/3/2025</text>
<text x="287.5" y="267.9">SCALE</text>
<text x="322.1" y="267.9">WEIGHT</text>
<text x="372.9" y="267.9">SHEET</text>
</g>
</svg>
